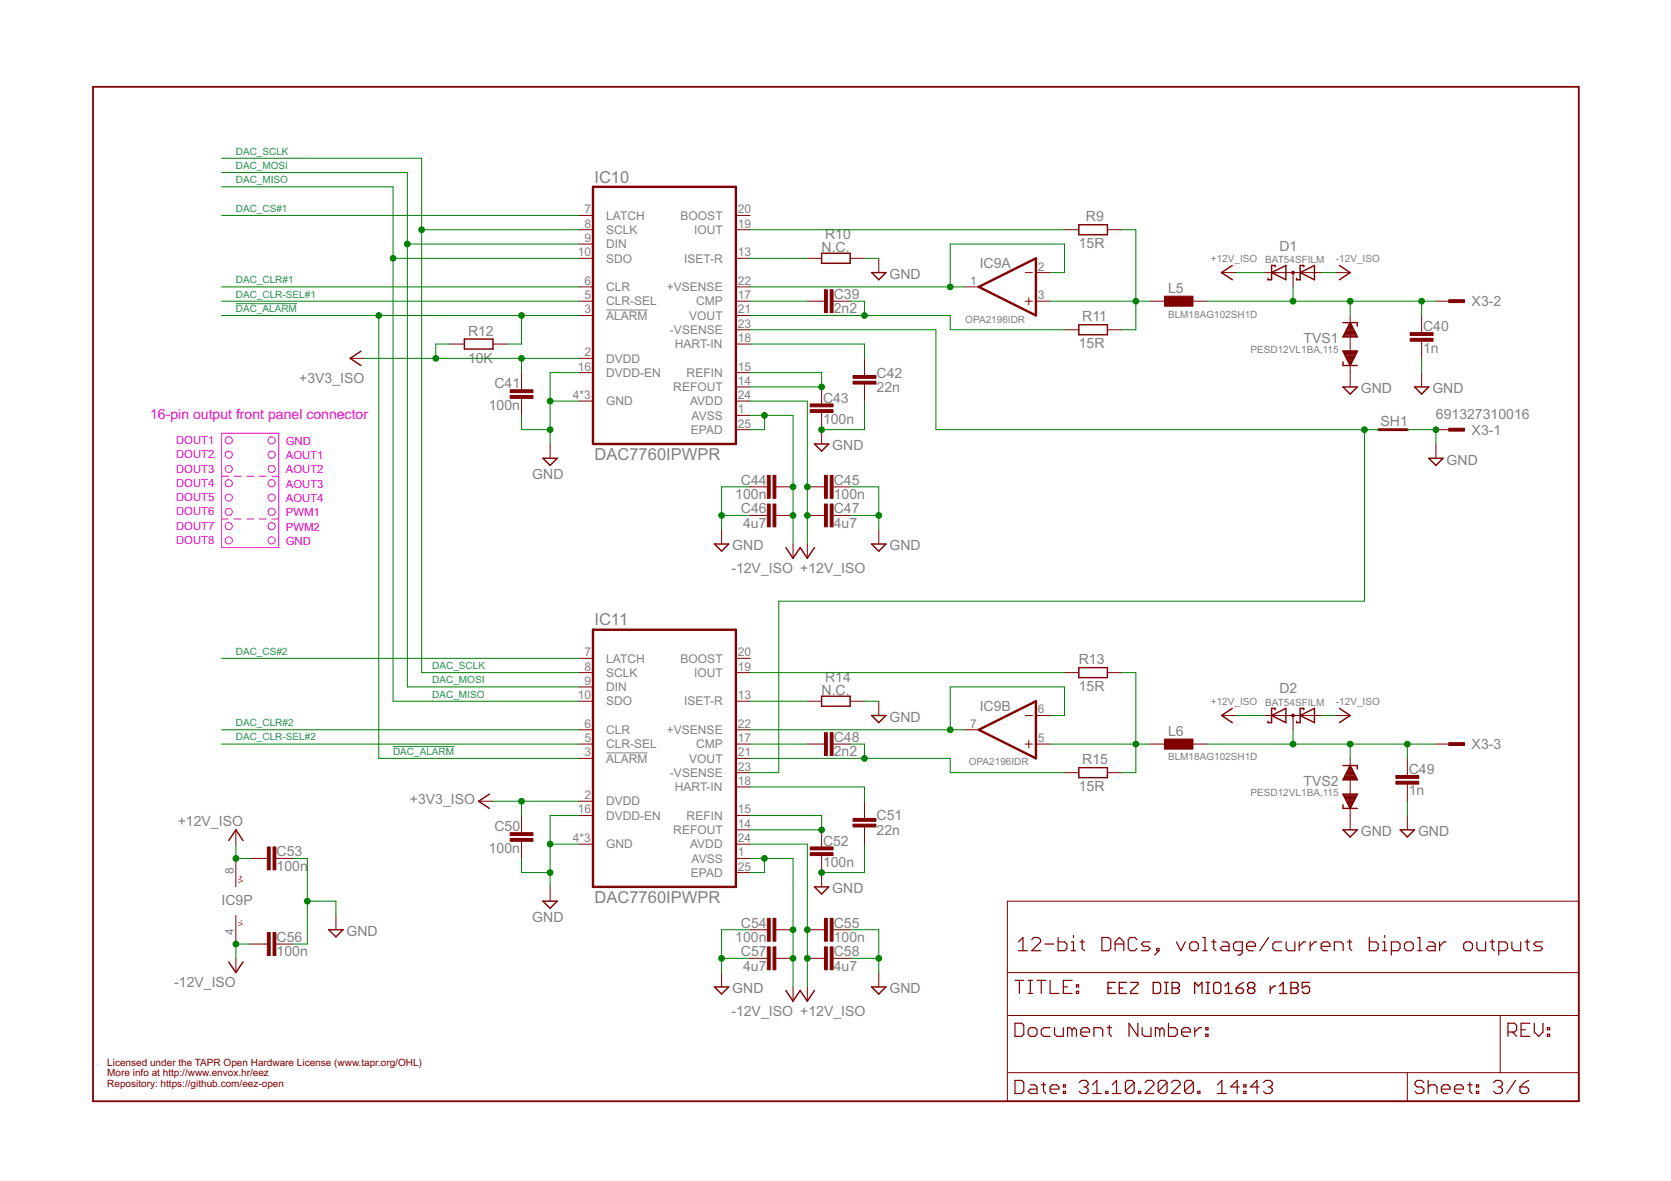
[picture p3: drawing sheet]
<svg xmlns="http://www.w3.org/2000/svg" width="297mm" height="210mm" viewBox="0 0 297 210" stroke-linecap="round" stroke-linejoin="round" font-family="sans-serif">
<path d="M107.8 55.1h7.3M107.8 133.8h7.3" fill="none" stroke="#808080" stroke-width=".18"/>
<g fill="none" stroke="#800000" stroke-width=".21">
<path d="M180.4 174.2h1.6M181.1 167.4l.7-.8v2.4M181.1 169h1.5M181.2 174.2v2.4M182.8 174.2h.8M182.8 176.6h.8M183.2 174.2v2.4M183.4 167l.4-.4h.8l.4 .4v.4l-1.6 1.6h1.6M184.3 174.2h1.6M185.1 174.2v2.4M185.7 167.8h1.6M186.7 174.2v2.4h1.5"/>
<path d="M188.1 166.6v2.4h1.2l.4-.4v-.8l-.4-.4h-1.2M189 175.4h.8M190.4 169h.8M190.4 167.4h.4v1.6M190.6 174.2h-1.6v2.4h1.6M190.8 166.2v.4M191.3 176.2h.4v.4h-.4zM191.3 175h.4v.4h-.4zM192 167.4h.8M192.4 167v1.6l.4 .4M195.9 166.6h1.1l.4 .4v1.6l-.4 .4h-1.1zM198.2 167.8h1.6"/>
<path d="M198.2 169v-1.6l.8-.8 .8 .8v1.6M202.1 167l-.4-.4h-.8l-.3 .4v1.6l.3 .4h.8l.4-.4M204.4 167.4h-1.1l-.4 .4 .4 .4h.8l.3 .4-.3 .4h-1.2M205.6 168.6h.4v.4h-.4zM206 169l-.8 .7M209.1 167.4l.8 1.6 .8-1.6M211.5 167.8l.4-.4h.7l.4 .4v.8l-.4 .4h-.7l-.4-.4zM213.8 169h.8M213.8 166.6h.4v2.4M215.4 167.4h.8M215.8 167v1.6l.4 .4M217.3 167.4h.8l.4 .4v1.2h-1.2l-.4-.4 .4-.4h1.2"/>
<path d="M220.8 169h-1.2l-.3-.4v-.8l.3-.4h1.2v2l-.4 .3h-.4M221.6 168.2h1.6v-.4l-.4-.4h-.8l-.4 .4v.8l.4 .4h.8M225.5 166.6l-1.6 2.4M227.8 167.4h-1.1l-.4 .4v.8l.4 .4h1.1M228.6 167.4v1.2l.4 .4h1.2v-1.6M230.9 167.4v1.6M232.1 167.4h-.4l-.8 .8M232.9 167.4v1.6M234.1 167.4h-.4l-.8 .8M234.8 168.2h1.6v-.4l-.4-.4h-.8l-.4 .4v.8l.4 .4h.8M237.2 169v-1.6h1.2l.4 .4v1.2M239.5 167.4h.8"/>
<path d="M239.9 167v1.6l.4 .4M243.4 166.6v2.4h1.2l.4-.4v-.8l-.4-.4h-1.2M245.8 169h.7M245.8 167.4h.3v1.6M246.1 166.2v.4M247.3 169h1.2l.4-.4v-.8l-.4-.4h-1.2v2.3M249.7 167.8l.3-.4h.8l.4 .4v.8l-.4 .4h-.8l-.3-.4zM252 169h.8M252 166.6h.4v2.4M254 167.4h.7l.4 .4v1.2h-1.1l-.4-.4 .4-.4h1.1M255.9 167.4v1.6M257.1 167.4h-.4l-.8 .8"/>
<path d="M260.2 167.8l.4-.4h.7l.4 .4v.8l-.4 .4h-.7l-.4-.4zM262.5 167.4v1.2l.4 .4h1.2v-1.6M264.9 167.4h.7M265.3 167v1.6l.3 .4M266.4 169h1.2l.4-.4v-.8l-.4-.4h-1.2v2.3M268.8 167.4v1.2l.4 .4h1.1v-1.6M271.1 167.4h.8M271.5 167v1.6l.4 .4M274.2 167.4h-1.2l-.4 .4 .4 .4h.8l.4 .4-.4 .4h-1.2M180.4 181.9h1.2l.4 .3v1.6l-.4 .4h-1.2zM180.4 192h1.2l.4 .4v1.6l-.4 .4h-1.2zM182.8 183l.4-.4h.7l.4 .4v.8l-.4 .4h-.7l-.4-.4z"/>
<path d="M183.2 192.8h.7l.4 .4v1.2h-1.1l-.4-.4 .4-.4h1.1M185.1 192.8h.8M185.5 192.4v1.6l.4 .4M186.7 193.6h1.5v-.4l-.4-.4h-.8l-.3 .4v.8l.3 .4h.8M186.7 182.6h-1.2l-.4 .4v.8l.4 .4h1.2M187.5 182.6v1.2l.3 .4h1.2v-1.6M189 194h.4v.4h-.4zM189 192.8h.4v.4h-.4zM190.6 183l-.4-.4h-.4v1.6M190.6 183l.4-.4 .3 .4v1.2M190.6 183v1.2M191.9 192.4l.4-.4h.7l.4 .4v.4l-.4 .4"/>
<path d="M192.1 183.4h1.6v-.4l-.4-.4h-.8l-.4 .4v.8l.4 .4h.8M192.6 193.2h.4M193 193.2l.4 .4v.4l-.4 .4h-.7l-.4-.4M194.2 194.4h1.5M194.2 192.8l.8-.8v2.4M194.5 184.2v-1.6h1.1l.4 .4v1.2M196.5 194h.4v.4h-.4zM196.8 182.6h.8M197.2 182.2v1.6l.4 .4M197.7 194.4h1.6M197.7 192.8l.8-.8v2.4M201.6 192.4v1.6l-.4 .4h-.8l-.4-.4"/>
<path d="M201.6 192.4l-.4-.4h-.8l-.4 .4v1.6M201.6 192.4l-1.6 1.6M202.3 181.9v2.3l-1.6-2.3v2.3M202.4 194h.4v.4h-.4zM203 182.6v1.2l.4 .4h1.2v-1.6M203.6 192.4l.3-.4h.8l.4 .4v.4l-1.5 1.6h1.5M206.2 183l-.4-.4h-.4v1.6M206.2 183v1.2M206.2 183l.3-.4 .4 .4v1.2M207.5 192.4v1.6l-.4 .4h-.8l-.4-.4M207.5 192.4l-.4-.4h-.8l-.4 .4v1.6M207.5 192.4l-1.6 1.6"/>
<path d="M207.7 181.9v2.3h1.2l.4-.4v-.8l-.4-.4h-1.2M208.2 192.4l.4-.4h.8l.4 .4v.4l-1.6 1.6h1.6M210.1 183.4h1.5v-.4l-.4-.4h-.8l-.3 .4v.8l.3 .4h.8M212.1 192.4v1.6l-.4 .4h-.7l-.4-.4M212.1 192.4l-.4-.4h-.7l-.4 .4v1.6M212.1 192.4l-1.5 1.6M212.4 182.6v1.6M212.9 194h.4v.4h-.4zM213.6 182.6h-.4l-.8 .8M214.3 183.8h.4v.4h-.4zM214.3 182.6h.4v.4h-.4zM216.4 194.4h1.6"/>
<path d="M216.4 192.8l.8-.8v2.4M220.3 193.2h-1.5l1.1-1.2v2.4M221.1 194h.4v.4h-.4zM221.1 192.8h.4v.4h-.4zM223.8 193.2h-1.5l1.1-1.2v2.4M224.6 192.4l.4-.4h.8l.4 .4v.4l-.4 .4M225.4 193.2h.4M225.8 193.2l.4 .4v.4l-.4 .4h-.8l-.4-.4M253.1 192.4l-.4-.4h-.8l-.4 .4v.4l.4 .4h.8l.4 .4v.4l-.4 .4h-.8l-.4-.4M253.9 193.2l.4-.4h.8l.3 .4v1.2M253.9 192v2.4M256.2 193.6h1.6v-.4l-.4-.4h-.8l-.4 .4v.8l.4 .4h.8"/>
<path d="M258.6 193.6h1.5v-.4l-.4-.4h-.7l-.4 .4v.8l.4 .4h.7M260.9 192.8h.8M261.3 192.4v1.6l.4 .4M262.4 194h.4v.4h-.4zM262.4 192.8h.4v.4h-.4zM265.5 192.4l.4-.4h.8l.4 .4v.4l-.4 .4M266.3 193.2h.4M266.7 193.2l.4 .4v.4l-.4 .4h-.8l-.4-.4M268.1 183.4h1.1l.4-.4v-.8l-.4-.3h-1.1v2.3M268.8 183.4l.8 .8M269.4 192l-1.6 2.4M270.2 193.2h1.2l.3 .4v.4l-.3 .4h-.8l-.4-.4z"/>
<path d="M270.4 183h.8M271.7 192l-.7 .4-.8 .8M271.9 181.9h-1.5v2.3h1.5M272.7 181.9v1.5l.8 .8 .8-.8v-1.5M275.1 183.8h.4v.4h-.4zM275.1 182.6h.4v.4h-.4z"/>
</g>
<path d="M16.5 15.4h264.1v180.3h-264.1z" fill="none" stroke="#800000" stroke-width=".32"/>
<g fill="none" stroke="#800000" stroke-width=".18">
<path d="M102.9 38.3h2.5M130.8 38.3h2.5M102.9 56.1h2.5M102.9 53.5h2.5M102.9 51h2.5M102.9 40.8h2.5M102.9 43.4h2.5M102.9 45.9h2.5M130.8 56.1h2.5M130.8 53.5h2.5M130.8 51h2.5M130.8 40.8h2.5"/>
<path d="M130.8 45.9h2.5M130.8 58.6h2.5M143.5 53.5h3.1M143.5 45.9h2.5M148.1 53.5h3M151.1 45.9h2.6M156.2 45.9v2.6M171.4 51h2.6M182.2 53.5h1.3M182.2 48.5h1.3M182.9 52.9v1.3M184.1 53.5h2.6"/>
<path d="M184.1 48.5h2.6M189.2 40.8h2.6M189.2 58.6h2.6M196.8 40.8h2.6M196.8 58.6h2.6M204.4 53.5h2.6M212.1 53.5h2.5M217.1 48.5h2.6M224.8 48.5h10.1M229.8 48.5v2.5M237.5 48.5h2.5M240 56.1v12.7"/>
<path d="M252.7 56.1v3M255.2 53.5h2.6M62.3 63.7h2.5M80 61.2h2.5M87.6 61.2h2.6M92.7 66.2v3.1M92.7 70.8v3M97.8 78.9v2.5M102.9 63.7h2.5M102.9 71.3h2.5M102.9 66.2h2.5M130.8 73.8h2.5"/>
<path d="M130.8 71.3h2.5M130.8 68.8h2.5M130.8 66.2h2.5M130.8 61.2h2.5M130.8 76.4h2.5M146 68.8v3M146 73.3v5.6M153.7 63.7v3M153.7 68.3v3M252.7 60.6v3.1M252.7 66.2v2.6M255.2 76.4h2.6"/>
<path d="M255.2 78.9v2.5M128.3 94.1v2.6M133.3 86.5h3.1M133.3 91.6h3.1M137.9 86.5h3.1M137.9 91.6h3.1M141 96.7v2.5M143.5 96.7v2.5M143.5 86.5h3.1M143.5 91.6h3.1M148.1 86.5h3M148.1 91.6h3"/>
<path d="M156.2 94.1v2.6M102.9 117h2.5M102.9 119.5h2.5M130.8 117h2.5M130.8 119.5h2.5M189.2 119.5h2.6M196.8 119.5h2.6M102.9 134.8h2.5M102.9 132.2h2.5M102.9 129.7h2.5M102.9 122.1h2.5M102.9 124.6h2.5"/>
<path d="M130.8 134.8h2.5M130.8 132.2h2.5M130.8 129.7h2.5M130.8 124.6h2.5M130.8 139.9h2.5M130.8 137.3h2.5M143.5 132.2h3.1M143.5 124.6h2.5M148.1 132.2h3M151.1 124.6h2.6M156.2 124.6v2.6M171.4 129.7h2.6"/>
<path d="M182.2 132.2h1.3M182.2 127.2h1.3M182.9 131.6v1.3M184.1 132.2h2.6M184.1 127.2h2.6M189.2 137.3h2.6M196.8 137.3h2.6M204.4 132.2h2.6M212.1 132.2h2.5M217.1 127.2h2.6M224.8 127.2h10.1M229.8 127.2v2.5"/>
<path d="M237.5 127.2h2.5M240 134.8v12.7M250.2 134.8v3M250.2 139.4v3M255.2 132.2h2.6M41.9 147.5v2.5M41.9 152.6v5M44.5 152.6h3M49 152.6h3.1M85.1 142.4h2.5M92.7 144.9v3.1M92.7 149.5v3.1"/>
<path d="M97.8 157.6v2.6M102.9 142.4h2.5M102.9 150h2.5M102.9 144.9h2.5M130.8 152.6h2.5M130.8 150h2.5M130.8 147.5h2.5M130.8 144.9h2.5M130.8 155.1h2.5M146 147.5v3M146 152.1v5.5M153.7 142.4v3.1"/>
<path d="M153.7 147v3M250.2 144.9v2.6M41.9 162.7v5.1M41.9 170.3v2.6M44.5 167.8h3M49 167.8h3.1M59.7 162.7v2.5M128.3 172.9v2.5M133.3 165.2h3.1M133.3 170.3h3.1M137.9 165.2h3.1M137.9 170.3h3.1"/>
<path d="M141 175.4v2.5M143.5 165.2h3.1M143.5 170.3h3.1M143.5 175.4v2.5M148.1 165.2h3M148.1 170.3h3M156.2 172.9v2.5M179.1 160.2h101.5v35.5h-101.5zM179.1 172.9h101.5M179.1 180.5h101.5M179.1 190.6h101.5M250.2 190.6v5.1"/>
<path d="M266.7 180.5v10.1"/>
</g>
<g fill="none" stroke="#800000" stroke-width=".23">
<path d="M197 175.6h.6M198.3 174.6h-1.3v2h1.3M199 175.6h.6M200.3 174.6h-1.3v2h1.3M201 174.6h1.3v.3l-1.3 1.3v.4h1.3M205 174.6h1l.3 .3v1.3l-.3 .4h-1zM207 174.6h.7M207 176.6h.7M207.3 174.6v2M208.3 174.6h1l.4 .3v.4l-.4 .3 .4 .3v.3l-.4 .4h-1zM208.3 175.6h1M212.4 176.6v-2l.6 .7 .7-.7v2"/>
<path d="M214.4 174.6h.6M214.4 176.6h.6M214.7 174.6v2M216 174.6h.7l.3 .3v1.3l-.3 .4h-.7l-.3-.4v-1.3zM217.7 176.6h1.3M217.7 175.3l.7-.7v2M219.8 175.6h.9l.3 .3v.3l-.3 .4h-.6l-.3-.4zM221 174.6l-.6 .3-.6 .7M222.1 175.6l-.3-.3v-.4l.3-.3h.6l.4 .3v.4l-.4 .3M222.1 175.6l-.3 .3v.3l.3 .4h.6l.4-.4v-.3l-.4-.3M222.1 175.6h.6M225.8 175.3v1.3"/>
<path d="M226.8 175.3h-.4l-.6 .6M227.5 176.6h1.3M227.5 175.3l.6-.7v2M229.5 174.6h.9l.4 .3v.4l-.4 .3 .4 .3v.3l-.4 .4h-.9zM229.5 175.6h.9M232.8 174.6h-1.3v1l.6-.3h.4l.3 .3v.6l-.3 .4h-.7l-.3-.4"/>
</g>
<g fill="none" stroke="#800000" stroke-width=".42">
<path d="M105.4 33.2h25.4v45.7h-25.4zM174 51l10.1-5.1v10.2zM105.4 111.9h25.4v45.7h-25.4zM174 129.7l10.1-5.1v10.2z"/>
<circle cx="229.8" cy="48.5" r=".13"/>
<circle cx="229.8" cy="127.2" r=".13"/>
</g>
<g fill="#800000" stroke="#800000" stroke-width=".18">
<path d="M146.6 130.2h.5v4.1h-.5z"/>
<path d="M147.6 130.2h.5v4.1h-.5z"/>
<path d="M207 131.4h5.1v1.7h-5.1z"/>
<path d="M248.1 138.9h4.1v.5h-4.1z"/>
<path d="M248.1 137.8h4.1v.5h-4.1z"/>
<path d="M144 151.6h4.1v.5h-4.1z"/>
<path d="M144 150.5h4.1v.5h-4.1z"/>
<path d="M147.6 163.2h.5v4.1h-.5z"/>
<path d="M146.6 163.2h.5v4.1h-.5z"/>
<path d="M136.4 163.2h.5v4.1h-.5z"/>
<path d="M137.4 163.2h.5v4.1h-.5z"/>
<path d="M146.6 168.3h.5v4.1h-.5z"/>
<path d="M147.6 168.3h.5v4.1h-.5z"/>
<path d="M137.4 168.3h.5v4.1h-.5z"/>
<path d="M136.4 168.3h.5v4.1h-.5z"/>
<path d="M151.6 145.5h4.1v.5h-4.1z"/>
<path d="M151.6 146.5h4.1v.5h-4.1z"/>
<path d="M90.7 149h4v.5h-4z"/>
<path d="M90.7 148h4v.5h-4z"/>
<path d="M48.5 150.5h.5v4.1h-.5z"/>
<path d="M47.5 150.5h.5v4.1h-.5z"/>
<path d="M48.5 165.8h.5v4h-.5z"/>
<path d="M47.5 165.8h.5v4h-.5z"/>
<path d="M146.6 51.5h.5v4.1h-.5z"/>
<path d="M147.6 51.5h.5v4.1h-.5z"/>
<path d="M207 52.6h5.1v1.8h-5.1z"/>
<path d="M250.7 60.1h4v.5h-4z"/>
<path d="M250.7 59.1h4v.5h-4z"/>
<path d="M144 72.8h4.1v.5h-4.1z"/>
<path d="M144 71.8h4.1v.5h-4.1z"/>
<path d="M147.6 84.5h.5v4.1h-.5z"/>
<path d="M146.6 84.5h.5v4.1h-.5z"/>
<path d="M136.4 84.5h.5v4.1h-.5z"/>
<path d="M137.4 84.5h.5v4.1h-.5z"/>
<path d="M146.6 89.6h.5v4h-.5z"/>
<path d="M147.6 89.6h.5v4h-.5z"/>
<path d="M137.4 89.6h.5v4h-.5z"/>
<path d="M136.4 89.6h.5v4h-.5z"/>
<path d="M151.6 66.7h4.1v.5h-4.1z"/>
<path d="M151.6 67.8h4.1v.5h-4.1z"/>
<path d="M90.7 70.3h4v.5h-4z"/>
<path d="M90.7 69.3h4v.5h-4z"/>
<path d="M257.5 76.1h2.8v.5h-2.8z"/>
<path d="M257.5 53.3h2.8v.5h-2.8z"/>
<path d="M257.5 132h2.8v.5h-2.8z"/>
</g>
<g fill="none" stroke="#800000" stroke-width=".25">
<path d="M191.8 39.9h5v1.8h-5zM146 45h5.1v1.8h-5.1zM154.9 48.5h2.6l-1.3 1.2zM191.8 57.7h5v1.8h-5zM219.1 47.2l-2 1.3 2 1.2M226 48.5l2.6-1.3v2.5zM226.7 47.4v-.2h-.7v2.5h-.6v-.2M231.1 48.5l2.6-1.3v2.5zM231.8 47.4v-.2h-.7v2.5h-.6v-.2M238.1 47.2l1.9 1.3-1.9 1.2M238.7 57.3h2.6v.7M238.8 59.8h2.4"/>
<path d="M238.9 59.5h2.2M239 59.3h2M239.1 59.1h1.8M239.2 58.9h1.6M239.4 58.6h1.3M239.5 58.4h1.1M239.6 58.2h.9M239.7 58h.6M239.8 57.7h.4M239.9 57.5h.2M240 57.3l1.3 2.6h-2.6zM64.2 62.4l-1.9 1.3 1.9 1.3"/>
<path d="M82.5 60.3h5.1v1.7h-5.1zM144.8 78.9h2.5l-1.3 1.3zM238.7 64.3v.7h2.6M238.7 62.4h2.6l-1.3 2.6zM238.7 68.8h2.6l-1.3 1.2zM238.9 62.6h2.3M239 62.9h2.1M239.1 63.1h1.8M239.2 63.3h1.6M239.3 63.5h1.4M239.4 63.8h1.2M239.5 64h1"/>
<path d="M239.6 64.2h.8M239.8 64.4h.5M239.9 64.6h.3M240 64.9h.1M251.4 68.8h2.6l-1.3 1.2zM96.5 81.4h2.6l-1.3 1.3zM127 96.7h2.5l-1.2 1.3zM139.7 97.3l1.3 1.9 1.2-1.9 1.3 1.9 1.3-1.9M154.9 96.7h2.6l-1.3 1.3zM254 81.4h2.5l-1.3 1.3zM191.8 118.7h5v1.7h-5zM146 123.7h5.1v1.8h-5.1z"/>
<path d="M154.9 127.2h2.6l-1.3 1.2zM191.8 136.4h5v1.8h-5zM219.1 125.9l-2 1.3 2 1.2M226 127.2l2.6-1.3v2.5zM226.7 126.2v-.3h-.7v2.5h-.6v-.2M231.1 127.2l2.6-1.3v2.5zM231.8 126.2v-.3h-.7v2.5h-.6v-.2M238.1 125.9l1.9 1.3-1.9 1.2M238.7 136.1h2.6v.6M238.8 138.4h2.4M239 138.2h2.1M239.1 138h1.9"/>
<path d="M239.2 137.7h1.7M239.3 137.5h1.4M239.4 137.3h1.2M239.5 137.1h1M239.6 136.8h.8M239.7 136.6h.6M239.8 136.4h.4M239.9 136.2h.2M240 136.1l1.3 2.5h-2.6zM40.7 149.4l1.2-1.9 1.3 1.9M87 141.1l-1.9 1.3 1.9 1.3M144.8 157.6h2.5l-1.3 1.3z"/>
<path d="M238.7 143v.7h2.6M238.7 141.1h2.6l-1.3 2.6zM238.7 147.5h2.6l-1.3 1.3zM238.8 141.3h2.4M238.9 141.5h2.2M239 141.7h2M239.2 142h1.7M239.3 142.2h1.4M239.4 142.4h1.2M239.5 142.6h1M239.6 142.9h.8M239.7 143.1h.6"/>
<path d="M239.8 143.3h.4M239.9 143.5h.2M248.9 147.5h2.5l-1.2 1.3zM40.7 171l1.2 1.9 1.3-1.9M58.4 165.2h2.6l-1.3 1.3zM96.5 160.2h2.6l-1.3 1.2zM127 175.4h2.5l-1.2 1.3zM139.7 176l1.3 1.9 1.2-1.9 1.3 1.9 1.3-1.9M154.9 175.4h2.6l-1.3 1.3z"/>
</g>
<path d="M245.1 76.4h5.1" fill="none" stroke="#800000" stroke-width=".51"/>
<g fill="none" stroke="#008000" stroke-width=".18">
<path d="M39.4 30.7h33v91.4h30.5M39.4 28.1h35.6v91.4h27.9M39.4 33.2h30.5v91.4h33M39.4 38.3h63.5M39.4 53.5h63.5M39.4 51h63.5M39.4 56.1h63.5M67.3 56.1v78.7h35.6M69.9 45.9h33M72.4 43.4h30.5M75 40.8h27.9M92.7 56.1v5.1h-2.5"/>
<path d="M133.3 56.1h35.6v2.5h20.3M133.3 53.5h10.2M133.3 58.6h33.1v17.8h78.7M133.3 51h38.1M133.3 40.8h55.9M133.3 45.9h10.2M151.1 53.5h2.6v2.6M153.7 45.9h2.5M186.7 48.5h2.5v-5.1h-20.3v7.6M186.7 53.5h17.7M199.4 40.8h2.5v17.8h-2.5M214.6 53.5h40.6"/>
<path d="M219.7 48.5h5.1M229.8 51v2.5M234.9 48.5h2.6M240 53.5v2.6M252.7 53.5v2.6M64.8 63.7h38.1M80 61.2h-2.5v2.5M92.7 73.8v2.6h5.1M92.7 63.7v2.5M97.8 71.3h5.1M102.9 66.2h-5.1v12.7M133.3 66.2h12.7v2.6h-12.7"/>
<path d="M133.3 71.3h10.2v25.4M133.3 73.8h7.7v22.9M133.3 61.2h20.4v2.5M135.9 73.8v2.6h-2.6M153.7 71.3v5.1h-7.7M242.5 76.4v30.4h-104.1v30.5h-5.1M250.2 76.4h5v2.5M252.7 63.7v2.5M128.3 91.6h5M133.3 86.5h-5v7.6M151.1 86.5h5.1v7.6M151.1 91.6h5.1"/>
<path d="M39.4 117h63.5M133.3 119.5h55.9M199.4 119.5h2.5v17.8h-2.5M39.4 132.2h63.5M39.4 129.7h63.5M133.3 132.2h10.2M133.3 129.7h38.1M133.3 134.8h35.6v2.5h20.3M133.3 139.9h20.4v2.5M133.3 124.6h10.2M151.1 132.2h2.6v2.6M153.7 124.6h2.5"/>
<path d="M186.7 132.2h17.7M186.7 127.2h2.5v-5.1h-20.3v7.6M214.6 132.2h40.6M219.7 127.2h5.1M229.8 129.7v2.5M234.9 127.2h2.6M240 132.2v2.6M250.2 132.2v2.6M41.9 150v2.6h2.6M52.1 152.6h2.5v15.2h-2.5M87.6 142.4h15.3M92.7 152.6v2.5h5.1"/>
<path d="M92.7 142.4v2.5M97.8 150h5.1M102.9 144.9h-5.1v12.7M133.3 144.9h12.7v2.6h-12.7M133.3 150h10.2v25.4M133.3 152.6h7.7v22.8M135.9 152.6v2.5h-2.6M153.7 150v5.1h-7.7M250.2 142.4v2.5M44.5 167.8h-2.6v2.5M54.6 160.2h5.1v2.5M128.3 170.3h5"/>
<path d="M133.3 165.2h-5v7.7M151.1 165.2h5.1v7.7M151.1 170.3h5.1"/>
</g>
<g fill="#008000" stroke="#008000" stroke-width=".18">
<circle cx="168.9" cy="129.7" r=".51"/>
<circle cx="201.9" cy="132.2" r=".51"/>
<circle cx="252.7" cy="53.5" r=".51"/>
<circle cx="240" cy="53.5" r=".51"/>
<circle cx="229.8" cy="53.5" r=".51"/>
<circle cx="146" cy="147.5" r=".51"/>
<circle cx="143.5" cy="165.2" r=".51"/>
<circle cx="143.5" cy="170.3" r=".51"/>
<circle cx="41.9" cy="152.6" r=".51"/>
<circle cx="143.5" cy="86.5" r=".51"/>
<circle cx="143.5" cy="91.6" r=".51"/>
<circle cx="141" cy="165.2" r=".51"/>
<circle cx="141" cy="170.3" r=".51"/>
<circle cx="135.9" cy="152.6" r=".51"/>
<circle cx="41.9" cy="167.8" r=".51"/>
<circle cx="141" cy="86.5" r=".51"/>
<circle cx="141" cy="91.6" r=".51"/>
<circle cx="135.9" cy="73.8" r=".51"/>
<circle cx="92.7" cy="63.7" r=".51"/>
<circle cx="77.5" cy="63.7" r=".51"/>
<circle cx="92.7" cy="142.4" r=".51"/>
<circle cx="242.5" cy="76.4" r=".51"/>
<circle cx="153.7" cy="134.8" r=".51"/>
<circle cx="168.9" cy="51" r=".51"/>
<circle cx="201.9" cy="53.5" r=".51"/>
<circle cx="146" cy="68.8" r=".51"/>
<circle cx="92.7" cy="56.1" r=".51"/>
<circle cx="67.3" cy="56.1" r=".51"/>
<circle cx="153.7" cy="56.1" r=".51"/>
<circle cx="240" cy="132.2" r=".51"/>
<circle cx="229.8" cy="132.2" r=".51"/>
<circle cx="250.2" cy="132.2" r=".51"/>
<circle cx="54.6" cy="160.2" r=".51"/>
<circle cx="97.8" cy="150" r=".51"/>
<circle cx="97.8" cy="155.1" r=".51"/>
<circle cx="128.3" cy="170.3" r=".51"/>
<circle cx="156.2" cy="170.3" r=".51"/>
<circle cx="128.3" cy="91.6" r=".51"/>
<circle cx="156.2" cy="91.6" r=".51"/>
<circle cx="146" cy="76.4" r=".51"/>
<circle cx="146" cy="155.1" r=".51"/>
<circle cx="97.8" cy="71.3" r=".51"/>
<circle cx="97.8" cy="76.4" r=".51"/>
<circle cx="255.2" cy="76.4" r=".51"/>
<circle cx="75" cy="40.8" r=".51"/>
<circle cx="72.4" cy="43.4" r=".51"/>
<circle cx="69.9" cy="45.9" r=".51"/>
</g>
<g fill="none" stroke="#f0f" stroke-width=".18">
<path d="M39.4 77h10.2v20.3h-10.2zM39.4 84.6h1.2M39.4 92.2h1.2M41.6 84.6h1.2M41.6 92.2h1.2M43.9 84.6h1.2M43.9 92.2h1.2M46.1 84.6h1.2M46.1 92.2h1.2M48.3 84.6h1.3M48.3 92.2h1.3"/>
<circle cx="40.7" cy="78.3" r=".64"/>
<circle cx="48.3" cy="78.3" r=".64"/>
<circle cx="40.7" cy="83.4" r=".64"/>
<circle cx="40.7" cy="85.9" r=".64"/>
<circle cx="40.7" cy="80.8" r=".64"/>
<circle cx="40.7" cy="96.1" r=".64"/>
<circle cx="40.7" cy="88.4" r=".64"/>
<circle cx="40.7" cy="91" r=".64"/>
<circle cx="40.7" cy="93.5" r=".64"/>
<circle cx="48.3" cy="85.9" r=".64"/>
<circle cx="48.3" cy="80.8" r=".64"/>
<circle cx="48.3" cy="83.4" r=".64"/>
<circle cx="48.3" cy="93.5" r=".64"/>
<circle cx="48.3" cy="96.1" r=".64"/>
<circle cx="48.3" cy="88.4" r=".64"/>
<circle cx="48.3" cy="91" r=".64"/>
</g>
<path d="M41.9 54h10.9M69.9 132.7h10.8" fill="none" stroke="#008080" stroke-width=".18"/>
<g font-size="2.9" fill="#808080">
<text x="105.7" y="32.4">IC10</text>
<text x="105.7" y="81.7">DAC7760IPWPR</text>
<text x="105.7" y="111.2">IC11</text>
<text x="105.7" y="160.4">DAC7760IPWPR</text>
</g>
<g font-size="2.5" fill="#808080">
<text x="193" y="39.3">R9</text>
<text x="146" y="44.8">N.C.</text>
<text x="146.7" y="42.5">R10</text>
<text x="174.2" y="47.7">IC9A</text>
<text x="191.8" y="44.1">15R</text>
<text x="227.4" y="44.5">D1</text>
<text x="148.2" y="53.1">C39</text>
<text x="158.1" y="49.6">GND</text>
<text x="207.6" y="52.2">L5</text>
<text x="83.2" y="59.6">R12</text>
<text x="148.2" y="55.7">2n2</text>
<text x="192.4" y="57.1">R11</text>
<text x="253" y="58.9">C40</text>
<text x="261.6" y="54.4">X3-2</text>
<text x="83.2" y="64.4">10K</text>
<text x="191.8" y="61.9">15R</text>
<text x="231.7" y="61">TVS1</text>
<text x="253" y="62.7">1n</text>
<text x="53.2" y="68">+3V3_ISO</text>
<text x="87.9" y="69">C41</text>
<text x="146.3" y="71.6">C43</text>
<text x="155.8" y="69.6">22n</text>
<text x="155.8" y="67.1">C42</text>
<text x="241.9" y="69.9">GND</text>
<text x="254.6" y="69.9">GND</text>
<text x="86.9" y="72.8">100n</text>
<text x="146.3" y="75.4">100n</text>
<text x="245.4" y="75.7">SH1</text>
<text x="255.2" y="74.5">691327310016</text>
<text x="261.6" y="77.3">X3-1</text>
<text x="148" y="80.1">GND</text>
<text x="257.2" y="82.6">GND</text>
<text x="94.6" y="85.1">GND</text>
<text x="130.7" y="88.7">100n</text>
<text x="131.7" y="86.2">C44</text>
<text x="148.2" y="88.7">100n</text>
<text x="148.2" y="86.2">C45</text>
<text x="131.7" y="91.2">C46</text>
<text x="132.1" y="93.8">4u7</text>
<text x="148.2" y="93.8">4u7</text>
<text x="148.2" y="91.2">C47</text>
<text x="130" y="101.8">-12V_ISO +12V_ISO</text>
<text x="130.2" y="97.8">GND</text>
<text x="158.1" y="97.8">GND</text>
<text x="191.8" y="118">R13</text>
<text x="146" y="123.5">N.C.</text>
<text x="146.7" y="121.2">R14</text>
<text x="191.8" y="122.8">15R</text>
<text x="227.4" y="123.3">D2</text>
<text x="148.2" y="131.9">C48</text>
<text x="158.1" y="128.3">GND</text>
<text x="174.2" y="126.4">IC9B</text>
<text x="207.6" y="130.9">L6</text>
<text x="148.2" y="134.4">2n2</text>
<text x="192.4" y="135.8">R15</text>
<text x="250.4" y="137.6">C49</text>
<text x="261.6" y="133.1">X3-3</text>
<text x="72.9" y="142.9">+3V3_ISO</text>
<text x="191.8" y="140.6">15R</text>
<text x="231.7" y="139.7">TVS2</text>
<text x="250.4" y="141.4">1n</text>
<text x="31.6" y="146.7">+12V_ISO</text>
<text x="87.9" y="147.7">C50</text>
<text x="155.8" y="148.4">22n</text>
<text x="155.8" y="145.8">C51</text>
<text x="241.9" y="148.6">GND</text>
<text x="252.1" y="148.6">GND</text>
<text x="49.2" y="154.7">100n</text>
<text x="49.2" y="152.2">C53</text>
<text x="86.9" y="151.5">100n</text>
<text x="146.3" y="154.1">100n</text>
<text x="146.3" y="150.3">C52</text>
<text x="39.4" y="160.8">IC9P</text>
<text x="148" y="158.8">GND</text>
<text x="49.2" y="167.4">C56</text>
<text x="61.6" y="166.4">GND</text>
<text x="94.6" y="163.9">GND</text>
<text x="130.7" y="167.4">100n</text>
<text x="131.7" y="164.9">C54</text>
<text x="148.2" y="167.4">100n</text>
<text x="148.2" y="164.9">C55</text>
<text x="49.2" y="170">100n</text>
<text x="131.7" y="170">C57</text>
<text x="132.1" y="172.5">4u7</text>
<text x="148.2" y="172.5">4u7</text>
<text x="148.2" y="170">C58</text>
<text x="31" y="175.4">-12V_ISO</text>
<text x="130.2" y="176.6">GND</text>
<text x="158.1" y="176.6">GND</text>
<text x="130" y="180.5">-12V_ISO +12V_ISO</text>
</g>
<text font-size="2.5" fill="#f0f" x="26.7" y="74.5">16-pin output front panel connector</text>
<g font-size="2.1" fill="#808080">
<text x="103.9" y="37.9">7</text>
<text x="103.9" y="40.5">8</text>
<text x="107.8" y="39">LATCH</text>
<text x="107.8" y="41.6">SCLK</text>
<text x="121" y="39.1">BOOST</text>
<text x="123.4" y="41.6">IOUT</text>
<text x="131.2" y="40.5">19</text>
<text x="131.2" y="37.9">20</text>
<text x="102.7" y="45.6">10</text>
<text x="103.9" y="43">9</text>
<text x="107.8" y="44.1">DIN</text>
<text x="107.8" y="46.7">SDO</text>
<text x="121.6" y="46.7">ISET-R</text>
<text x="131.2" y="45.6">13</text>
<text x="103.9" y="53.2">5</text>
<text x="103.9" y="50.6">6</text>
<text x="107.8" y="51.7">CLR</text>
<text x="118.5" y="51.7">+VSENSE</text>
<text x="131.2" y="53.2">17</text>
<text x="131.2" y="50.6">22</text>
<text x="172.4" y="50.6">1</text>
<text x="184.5" y="48.1">2</text>
<text x="184.5" y="53.2">3</text>
<text x="103.9" y="55.7">3</text>
<text x="107.8" y="56.8">ALARM</text>
<text x="107.8" y="54.3">CLR-SEL</text>
<text x="119.1" y="59.4">-VSENSE</text>
<text x="122.5" y="56.8">VOUT</text>
<text x="123.7" y="54.3">CMP</text>
<text x="131.2" y="55.7">21</text>
<text x="131.2" y="58.2">23</text>
<text x="102.7" y="65.9">16</text>
<text x="103.9" y="63.3">2</text>
<text x="107.8" y="64.4">DVDD</text>
<text x="120" y="61.9">HART-IN</text>
<text x="131.2" y="65.9">15</text>
<text x="131.2" y="60.8">18</text>
<text x="101.8" y="70.9">4*3</text>
<text x="107.8" y="67">DVDD-EN</text>
<text x="119.7" y="69.5">REFOUT</text>
<text x="122.1" y="67">REFIN</text>
<text x="131.2" y="68.4">14</text>
<text x="131.2" y="70.9">24</text>
<text x="107.8" y="72.1">GND</text>
<text x="122.7" y="72.1">AVDD</text>
<text x="122.8" y="77.1">EPAD</text>
<text x="122.9" y="74.6">AVSS</text>
<text x="131.2" y="73.5">1</text>
<text x="131.2" y="76">25</text>
<text x="103.9" y="116.7">7</text>
<text x="103.9" y="119.2">8</text>
<text x="107.8" y="117.8">LATCH</text>
<text x="121" y="117.8">BOOST</text>
<text x="131.2" y="119.2">19</text>
<text x="131.2" y="116.7">20</text>
<text x="102.7" y="124.3">10</text>
<text x="103.9" y="121.7">9</text>
<text x="107.8" y="120.3">SCLK</text>
<text x="107.8" y="122.8">DIN</text>
<text x="107.8" y="125.4">SDO</text>
<text x="121.6" y="125.4">ISET-R</text>
<text x="123.4" y="120.3">IOUT</text>
<text x="131.2" y="124.3">13</text>
<text x="103.9" y="131.9">5</text>
<text x="103.9" y="129.3">6</text>
<text x="107.8" y="130.5">CLR</text>
<text x="118.5" y="130.5">+VSENSE</text>
<text x="131.2" y="131.9">17</text>
<text x="131.2" y="129.3">22</text>
<text x="172.4" y="129.3">7</text>
<text x="184.5" y="126.8">6</text>
<text x="184.5" y="131.9">5</text>
<text x="103.9" y="134.4">3</text>
<text x="107.8" y="135.5">ALARM</text>
<text x="107.8" y="133">CLR-SEL</text>
<text x="122.5" y="135.5">VOUT</text>
<text x="123.7" y="133">CMP</text>
<text x="131.2" y="134.4">21</text>
<text x="131.2" y="137">23</text>
<text x="103.9" y="142">2</text>
<text x="107.8" y="143.2">DVDD</text>
<text x="119.1" y="138.1">-VSENSE</text>
<text x="120" y="140.6">HART-IN</text>
<text x="131.2" y="139.5">18</text>
<text x="101.8" y="149.7">4*3</text>
<text x="102.7" y="144.6">16</text>
<text x="107.8" y="145.7">DVDD-EN</text>
<text x="119.7" y="148.2">REFOUT</text>
<text x="122.1" y="145.7">REFIN</text>
<text x="131.2" y="147.1">14</text>
<text x="131.2" y="144.6">15</text>
<text x="131.2" y="149.7">24</text>
<text x="41.6" y="155.3" transform="rotate(-90 41.6 155.3)">8</text>
<text x="107.8" y="150.8">GND</text>
<text x="122.7" y="150.8">AVDD</text>
<text x="122.8" y="155.9">EPAD</text>
<text x="122.9" y="153.3">AVSS</text>
<text x="131.2" y="152.2">1</text>
<text x="131.2" y="154.7">25</text>
<text x="41.6" y="166.2" transform="rotate(-90 41.6 166.2)">4</text>
</g>
<g font-size="2" fill="#f0f">
<text x="31.3" y="81.5">DOUT2</text>
<text x="31.3" y="78.9">DOUT1</text>
<text x="31.3" y="84">DOUT3</text>
<text x="50.8" y="79.1">GND</text>
<text x="50.8" y="81.6">AOUT1</text>
<text x="31.3" y="89.1">DOUT5</text>
<text x="31.3" y="86.5">DOUT4</text>
<text x="50.8" y="86.7">AOUT3</text>
<text x="50.8" y="84.1">AOUT2</text>
<text x="50.8" y="89.2">AOUT4</text>
<text x="31.3" y="91.6">DOUT6</text>
<text x="31.3" y="94.2">DOUT7</text>
<text x="50.8" y="94.3">PWM2</text>
<text x="50.8" y="91.8">PWM1</text>
<text x="31.3" y="96.7">DOUT8</text>
<text x="50.8" y="96.8">GND</text>
</g>
<g font-size="1.8" fill="#008080">
<text x="41.9" y="27.5">DAC_SCLK</text>
<text x="41.9" y="30">DAC_MOSI</text>
<text x="41.9" y="32.6">DAC_MISO</text>
<text x="41.9" y="37.7">DAC_CS#1</text>
<text x="41.9" y="50.4">DAC_CLR#1</text>
<text x="41.9" y="52.9">DAC_CLR-SEL#1</text>
<text x="41.9" y="55.4">DAC_ALARM</text>
<text x="41.9" y="116.4">DAC_CS#2</text>
<text x="76.8" y="118.9">DAC_SCLK</text>
<text x="76.8" y="121.5">DAC_MOSI</text>
<text x="76.8" y="124">DAC_MISO</text>
<text x="41.9" y="129.1">DAC_CLR#2</text>
<text x="41.9" y="131.6">DAC_CLR-SEL#2</text>
<text x="69.9" y="134.1">DAC_ALARM</text>
</g>
<g font-size="1.8" fill="#808080">
<text x="215.3" y="46.5">+12V_ISO</text>
<text x="224.9" y="46.7">BAT54SFILM</text>
<text x="237.5" y="46.5">-12V_ISO</text>
<text x="171.6" y="57.3">OPA2196IDR</text>
<text x="207.6" y="56.4">BLM18AG102SH1D</text>
<text x="222.3" y="62.8">PESD12VL1BA,115</text>
<text x="215.3" y="125.3">+12V_ISO</text>
<text x="224.9" y="125.4">BAT54SFILM</text>
<text x="237.5" y="125.3">-12V_ISO</text>
<text x="172.2" y="136.1">OPA2196IDR</text>
<text x="207.6" y="135.2">BLM18AG102SH1D</text>
<text x="222.3" y="141.5">PESD12VL1BA,115</text>
</g>
<g font-size="1.8" fill="#800000">
<text x="19.1" y="189.4">Licensed under the TAPR Open Hardware License (www.tapr.org/OHL)</text>
<text x="19.1" y="191.3">More info at http://www.envox.hr/eez</text>
<text x="19.1" y="193.2">Repository: https://github.com/eez-open</text>
</g>
<g font-size="1.1" fill="#800000">
<text x="43.2" y="157" transform="rotate(-90 43.2 157)">V+</text>
<text x="43.2" y="164.6" transform="rotate(-90 43.2 164.6)">V-</text>
</g>
</svg>
